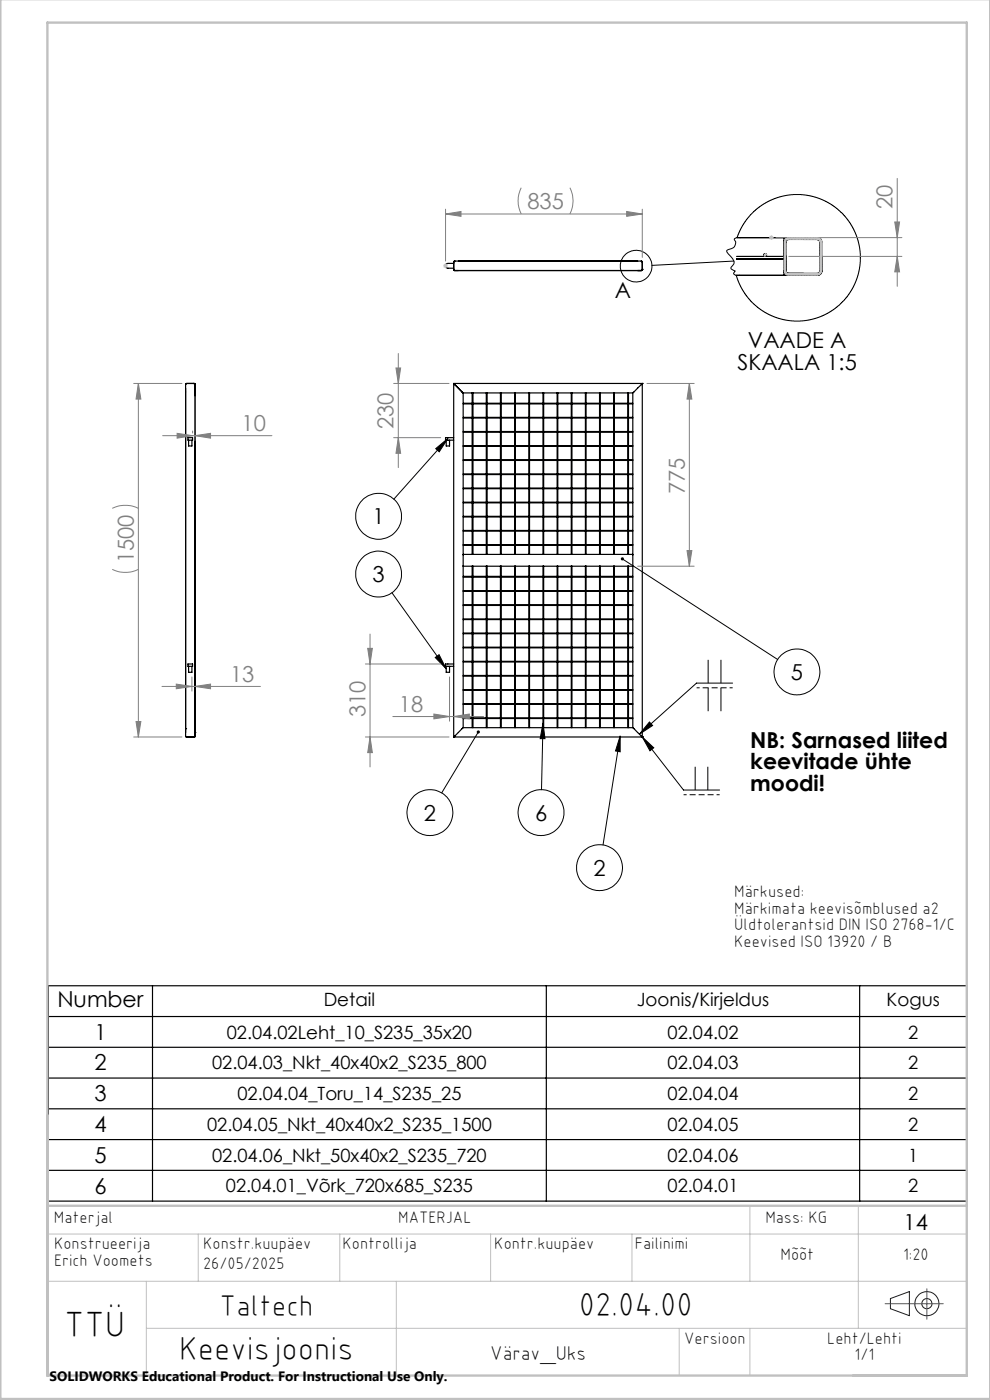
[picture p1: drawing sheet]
<svg xmlns="http://www.w3.org/2000/svg" width="210mm" height="297mm" viewBox="0 0 210 297" stroke-linecap="round" stroke-linejoin="round" font-family="sans-serif">
<g fill="none" stroke="#000" stroke-width=".25">
<path d="M96.2 55.9h-1.2a.51 .51 0 0 0-.5 .5 .51 .51 0 0 0 .5 .5h1.2M136.2 57.1v-1.6l-.1-.1h-39.7l-.2 .2v1.6l.2 .2h39.6M136.2 57.1l-.2 .3M136.2 57.1h.1M156.2 55h10.1M156.2 54.4h10.1M156.4 50.4h17a.85 .85 0 0 1 .9 .9v6.2a.9 .9 0 0 1-.9 .9h-17.2M162 54.1h.1M162.6 54.1h.1M166.3 50.4v8M166.3 57.5a.97 .97 0 0 0 .9 .9M166.6 50.6l.6-.2a.9 .9 0 0 0-.9 .9z"/>
<path d="M173.3 50.8h-6a.6 .6 0 0 0-.6 .6v6a.6 .6 0 0 0 .6 .6h6a.6 .6 0 0 0 .6-.6v-6M173.3 50.8l.4 .1 .2 .5M173.3 50.8a.6 .6 0 0 1 .6 .6M39.4 81.6v74.6l.2 .1M39.6 81.3l-.2 .3M39.6 81.3h1.5M39.9 92.8h1v.6h-1zM40 93.4v1.2h.7v-1.2M41.1 81.3l.2 .2v74.7l-.2 .1M41.1 81.3h.1M94.7 93.4v1.2h.7v-1.2M96.2 81.3l1.8 1.8"/>
<path d="M96.2 92.8h-1.7v.6h1.7M96.2 81.3v75M96.2 81.3h40M98 83.1l.2 .3M98.2 97.7h36M98.2 97.5h36M98.2 94.7h36M98.2 94.5h36M98.2 91.7h36M98.2 91.5h36M98.2 88.7h36M98.2 88.5h36"/>
<path d="M98.2 85.7h36M98.2 85.5h36M98.2 83.4v34.2M98.2 83.4h36v34.2M100.2 85.5v-2.1h.1v2.1M100.2 85.7v2.8M100.2 88.7v2.8M100.2 91.7v2.8M100.2 94.7v2.8M100.2 97.7v2.8M100.3 85.7v2.8M100.3 88.7v2.8"/>
<path d="M100.3 91.7v2.8M100.3 94.7v2.8M100.3 97.7v2.8M103.2 85.5v-2.1h.1v2.1M103.2 85.7v2.8M103.2 88.7v2.8M103.2 91.7v2.8M103.2 94.7v2.8M103.2 97.7v2.8M103.3 85.7v2.8M103.3 88.7v2.8M103.3 91.7v2.8"/>
<path d="M103.3 94.7v2.8M103.3 97.7v2.8M106.2 85.5v-2.1h.1v2.1M106.2 85.7v2.8M106.2 88.7v2.8M106.2 91.7v2.8M106.2 94.7v2.8M106.2 97.7v2.8M106.3 85.7v2.8M106.3 88.7v2.8M106.3 91.7v2.8M106.3 94.7v2.8"/>
<path d="M106.3 97.7v2.8M109.2 85.5v-2.1h.1v2.1M109.2 85.7v2.8M109.2 88.7v2.8M109.2 91.7v2.8M109.2 94.7v2.8M109.2 97.7v2.8M109.3 85.7v2.8M109.3 88.7v2.8M109.3 91.7v2.8M109.3 94.7v2.8M109.3 97.7v2.8"/>
<path d="M112.2 85.5v-2.1h.1v2.1M112.2 85.7v2.8M112.2 88.7v2.8M112.2 91.7v2.8M112.2 94.7v2.8M112.2 97.7v2.8M112.3 85.7v2.8M112.3 88.7v2.8M112.3 91.7v2.8M112.3 94.7v2.8M112.3 97.7v2.8M115.2 85.5v-2.1h.1v2.1"/>
<path d="M115.2 85.7v2.8M115.2 88.7v2.8M115.2 91.7v2.8M115.2 94.7v2.8M115.2 97.7v2.8M115.3 85.7v2.8M115.3 88.7v2.8M115.3 91.7v2.8M115.3 94.7v2.8M115.3 97.7v2.8M118.2 85.5v-2.1h.1v2.1M118.2 85.7v2.8"/>
<path d="M118.2 88.7v2.8M118.2 91.7v2.8M118.2 94.7v2.8M118.2 97.7v2.8M118.3 85.7v2.8M118.3 88.7v2.8M118.3 91.7v2.8M118.3 94.7v2.8M118.3 97.7v2.8M121.2 85.5v-2.1h.1v2.1M121.2 85.7v2.8M121.2 88.7v2.8"/>
<path d="M121.2 91.7v2.8M121.2 94.7v2.8M121.2 97.7v2.8M121.3 85.7v2.8M121.3 88.7v2.8M121.3 91.7v2.8M121.3 94.7v2.8M121.3 97.7v2.8M124.2 85.5v-2.1h.1v2.1M124.2 85.7v2.8M124.2 88.7v2.8M124.2 91.7v2.8"/>
<path d="M124.2 94.7v2.8M124.2 97.7v2.8M124.3 85.7v2.8M124.3 88.7v2.8M124.3 91.7v2.8M124.3 94.7v2.8M124.3 97.7v2.8M127.2 85.5v-2.1h.1v2.1M127.2 85.7v2.8M127.2 88.7v2.8M127.2 91.7v2.8M127.2 94.7v2.8"/>
<path d="M127.2 97.7v2.8M127.3 85.7v2.8M127.3 88.7v2.8M127.3 91.7v2.8M127.3 94.7v2.8M127.3 97.7v2.8M130.2 85.5v-2.1h.1v2.1M130.2 85.7v2.8M130.2 88.7v2.8M130.2 91.7v2.8M130.2 94.7v2.8M130.2 97.7v2.8"/>
<path d="M130.3 85.7v2.8M130.3 88.7v2.8M130.3 91.7v2.8M130.3 94.7v2.8M130.3 97.7v2.8M133.2 85.5v-2.1h.1v2.1M133.2 85.7v2.8M133.2 88.7v2.8M133.2 91.7v2.8M133.2 94.7v2.8M133.2 97.7v2.8M133.3 85.7v2.8"/>
<path d="M133.3 88.7v2.8M133.3 91.7v2.8M133.3 94.7v2.8M133.3 97.7v2.8M136.2 81.3l-1.9 2M136.2 81.3h.1M136.2 81.3v.1M136.2 81.3v75M98.2 117.6v2.5M98.2 115.7h36M98.2 115.5h36M98.2 112.7h36"/>
<path d="M98.2 112.5h36M98.2 109.7h36M98.2 109.5h36M98.2 106.7h36M98.2 106.5h36M98.2 103.7h36M98.2 103.5h36M98.2 100.7h36M98.2 100.5h36M98.2 117.6h36M100.2 100.7v2.8M100.2 103.7v2.8"/>
<path d="M100.2 106.7v2.8M100.2 109.7v2.8M100.2 112.7v2.8M100.2 115.7v1.9M100.3 100.7v2.8M100.3 103.7v2.8M100.3 106.7v2.8M100.3 109.7v2.8M100.3 112.7v2.8M100.3 115.7v1.9M103.2 100.7v2.8M103.2 103.7v2.8"/>
<path d="M103.2 106.7v2.8M103.2 109.7v2.8M103.2 112.7v2.8M103.2 115.7v1.9M103.3 100.7v2.8M103.3 103.7v2.8M103.3 106.7v2.8M103.3 109.7v2.8M103.3 112.7v2.8M103.3 115.7v1.9M106.2 100.7v2.8M106.2 103.7v2.8"/>
<path d="M106.2 106.7v2.8M106.2 109.7v2.8M106.2 112.7v2.8M106.2 115.7v1.9M106.3 100.7v2.8M106.3 103.7v2.8M106.3 106.7v2.8M106.3 109.7v2.8M106.3 112.7v2.8M106.3 115.7v1.9M109.2 100.7v2.8M109.2 103.7v2.8"/>
<path d="M109.2 106.7v2.8M109.2 109.7v2.8M109.2 112.7v2.8M109.2 115.7v1.9M109.3 100.7v2.8M109.3 103.7v2.8M109.3 106.7v2.8M109.3 109.7v2.8M109.3 112.7v2.8M109.3 115.7v1.9M112.2 100.7v2.8M112.2 103.7v2.8"/>
<path d="M112.2 106.7v2.8M112.2 109.7v2.8M112.2 112.7v2.8M112.2 115.7v1.9M112.3 100.7v2.8M112.3 103.7v2.8M112.3 106.7v2.8M112.3 109.7v2.8M112.3 112.7v2.8M112.3 115.7v1.9M115.2 100.7v2.8M115.2 103.7v2.8"/>
<path d="M115.2 106.7v2.8M115.2 109.7v2.8M115.2 112.7v2.8M115.2 115.7v1.9M115.3 100.7v2.8M115.3 103.7v2.8M115.3 106.7v2.8M115.3 109.7v2.8M115.3 112.7v2.8M115.3 115.7v1.9M118.2 100.7v2.8M118.2 103.7v2.8"/>
<path d="M118.2 106.7v2.8M118.2 109.7v2.8M118.2 112.7v2.8M118.2 115.7v1.9M118.3 100.7v2.8M118.3 103.7v2.8M118.3 106.7v2.8M118.3 109.7v2.8M118.3 112.7v2.8M118.3 115.7v1.9M121.2 100.7v2.8M121.2 103.7v2.8"/>
<path d="M121.2 106.7v2.8M121.2 109.7v2.8M121.2 112.7v2.8M121.2 115.7v1.9M121.3 100.7v2.8M121.3 103.7v2.8M121.3 106.7v2.8M121.3 109.7v2.8M121.3 112.7v2.8M121.3 115.7v1.9M124.2 100.7v2.8M124.2 103.7v2.8"/>
<path d="M124.2 106.7v2.8M124.2 109.7v2.8M124.2 112.7v2.8M124.2 115.7v1.9M124.3 100.7v2.8M124.3 103.7v2.8M124.3 106.7v2.8M124.3 109.7v2.8M124.3 112.7v2.8M124.3 115.7v1.9M127.2 100.7v2.8M127.2 103.7v2.8"/>
<path d="M127.2 106.7v2.8M127.2 109.7v2.8M127.2 112.7v2.8M127.2 115.7v1.9M127.3 100.7v2.8M127.3 103.7v2.8M127.3 106.7v2.8M127.3 109.7v2.8M127.3 112.7v2.8M127.3 115.7v1.9M130.2 100.7v2.8M130.2 103.7v2.8"/>
<path d="M130.2 106.7v2.8M130.2 109.7v2.8M130.2 112.7v2.8M130.2 115.7v1.9M130.3 100.7v2.8M130.3 103.7v2.8M130.3 106.7v2.8M130.3 109.7v2.8M130.3 112.7v2.8M130.3 115.7v1.9M133.2 100.7v2.8M133.2 103.7v2.8"/>
<path d="M133.2 106.7v2.8M133.2 109.7v2.8M133.2 112.7v2.8M133.2 115.7v1.9M133.3 100.7v2.8M133.3 103.7v2.8M133.3 106.7v2.8M133.3 109.7v2.8M133.3 112.7v2.8M133.3 115.7v1.9M134.2 117.6v2.5M98.2 137.4h36"/>
<path d="M98.2 137.3h36M98.2 134.4h36M98.2 134.3h36M98.2 131.4h36M98.2 131.3h36M98.2 128.4h36M98.2 128.3h36M98.2 125.4h36M98.2 125.3h36M98.2 122.4h36M98.2 122.3h36M98.2 120.1v34.3h36v-34.3"/>
<path d="M98.2 120.1h36M100.2 122.3v-2.2h.1v2.2M100.2 122.4v2.9M100.2 125.4v2.9M100.2 128.4v2.9M100.2 131.4v2.9M100.2 134.4v2.9M100.2 137.4v2.9M100.3 122.4v2.9M100.3 125.4v2.9M100.3 128.4v2.9M100.3 131.4v2.9"/>
<path d="M100.3 134.4v2.9M100.3 137.4v2.9M103.2 122.3v-2.2h.1v2.2M103.2 122.4v2.9M103.2 125.4v2.9M103.2 128.4v2.9M103.2 131.4v2.9M103.2 134.4v2.9M103.2 137.4v2.9M103.3 122.4v2.9M103.3 125.4v2.9M103.3 128.4v2.9"/>
<path d="M103.3 131.4v2.9M103.3 134.4v2.9M103.3 137.4v2.9M106.2 122.3v-2.2h.1v2.2M106.2 122.4v2.9M106.2 125.4v2.9M106.2 128.4v2.9M106.2 131.4v2.9M106.2 134.4v2.9M106.2 137.4v2.9M106.3 122.4v2.9M106.3 125.4v2.9"/>
<path d="M106.3 128.4v2.9M106.3 131.4v2.9M106.3 134.4v2.9M106.3 137.4v2.9M109.2 122.3v-2.2h.1v2.2M109.2 122.4v2.9M109.2 125.4v2.9M109.2 128.4v2.9M109.2 131.4v2.9M109.2 134.4v2.9M109.2 137.4v2.9M109.3 122.4v2.9"/>
<path d="M109.3 125.4v2.9M109.3 128.4v2.9M109.3 131.4v2.9M109.3 134.4v2.9M109.3 137.4v2.9M112.2 122.3v-2.2h.1v2.2M112.2 122.4v2.9M112.2 125.4v2.9M112.2 128.4v2.9M112.2 131.4v2.9M112.2 134.4v2.9M112.2 137.4v2.9"/>
<path d="M112.3 122.4v2.9M112.3 125.4v2.9M112.3 128.4v2.9M112.3 131.4v2.9M112.3 134.4v2.9M112.3 137.4v2.9M115.2 122.3v-2.2h.1v2.2M115.2 122.4v2.9M115.2 125.4v2.9M115.2 128.4v2.9M115.2 131.4v2.9M115.2 134.4v2.9"/>
<path d="M115.2 137.4v2.9M115.3 122.4v2.9M115.3 125.4v2.9M115.3 128.4v2.9M115.3 131.4v2.9M115.3 134.4v2.9M115.3 137.4v2.9M118.2 122.3v-2.2h.1v2.2M118.2 122.4v2.9M118.2 125.4v2.9M118.2 128.4v2.9M118.2 131.4v2.9"/>
<path d="M118.2 134.4v2.9M118.2 137.4v2.9M118.3 122.4v2.9M118.3 125.4v2.9M118.3 128.4v2.9M118.3 131.4v2.9M118.3 134.4v2.9M118.3 137.4v2.9M121.2 122.3v-2.2h.1v2.2M121.2 122.4v2.9M121.2 125.4v2.9M121.2 128.4v2.9"/>
<path d="M121.2 131.4v2.9M121.2 134.4v2.9M121.2 137.4v2.9M121.3 122.4v2.9M121.3 125.4v2.9M121.3 128.4v2.9M121.3 131.4v2.9M121.3 134.4v2.9M121.3 137.4v2.9M124.2 122.3v-2.2h.1v2.2M124.2 122.4v2.9M124.2 125.4v2.9"/>
<path d="M124.2 128.4v2.9M124.2 131.4v2.9M124.2 134.4v2.9M124.2 137.4v2.9M124.3 122.4v2.9M124.3 125.4v2.9M124.3 128.4v2.9M124.3 131.4v2.9M124.3 134.4v2.9M124.3 137.4v2.9M127.2 122.3v-2.2h.1v2.2M127.2 122.4v2.9"/>
<path d="M127.2 125.4v2.9M127.2 128.4v2.9M127.2 131.4v2.9M127.2 134.4v2.9M127.2 137.4v2.9M127.3 122.4v2.9M127.3 125.4v2.9M127.3 128.4v2.9M127.3 131.4v2.9M127.3 134.4v2.9M127.3 137.4v2.9M130.2 122.3v-2.2h.1v2.2"/>
<path d="M130.2 122.4v2.9M130.2 125.4v2.9M130.2 128.4v2.9M130.2 131.4v2.9M130.2 134.4v2.9M130.2 137.4v2.9M130.3 122.4v2.9M130.3 125.4v2.9M130.3 128.4v2.9M130.3 131.4v2.9M130.3 134.4v2.9M130.3 137.4v2.9"/>
<path d="M133.2 122.3v-2.2h.1v2.2M133.2 122.4v2.9M133.2 125.4v2.9M133.2 128.4v2.9M133.2 131.4v2.9M133.2 134.4v2.9M133.2 137.4v2.9M133.3 122.4v2.9M133.3 125.4v2.9M133.3 128.4v2.9M133.3 131.4v2.9M133.3 134.4v2.9"/>
<path d="M133.3 137.4v2.9M39.4 154.6h.1M39.4 156.3h.2M39.6 156.3h1.5M39.9 140.9h1v.5h-1zM40 141.4v1.2h.7v-1.2M41.1 156.3h.1M41.3 156.3h-.2M41.3 155.4h.1M94.7 141.4v1.2h.7v-1.2M96.2 156.3h.1M96.2 140.9h-1.7v.5h1.7"/>
<path d="M96.2 156.3h40M96.3 156.3h-.1M98.2 154.4l-2 1.9M98.2 152.4h36M98.2 152.3h36M98.2 149.4h36M98.2 149.3h36M98.2 146.4h36M98.2 146.3h36M98.2 143.4h36M98.2 143.3h36M98.2 140.4h36"/>
<path d="M98.2 140.3h36M100.2 140.4v2.9M100.2 143.4v2.9M100.2 146.4v2.9M100.2 149.4v2.9M100.2 152.4v2M100.3 140.4v2.9M100.3 143.4v2.9M100.3 146.4v2.9M100.3 149.4v2.9M100.3 152.4v2M103.2 140.4v2.9"/>
<path d="M103.2 143.4v2.9M103.2 146.4v2.9M103.2 149.4v2.9M103.2 152.4v2M103.3 140.4v2.9M103.3 143.4v2.9M103.3 146.4v2.9M103.3 149.4v2.9M103.3 152.4v2M106.2 140.4v2.9M106.2 143.4v2.9M106.2 146.4v2.9"/>
<path d="M106.2 149.4v2.9M106.2 152.4v2M106.3 140.4v2.9M106.3 143.4v2.9M106.3 146.4v2.9M106.3 149.4v2.9M106.3 152.4v2M109.2 140.4v2.9M109.2 143.4v2.9M109.2 146.4v2.9M109.2 149.4v2.9M109.2 152.4v2"/>
<path d="M109.3 140.4v2.9M109.3 143.4v2.9M109.3 146.4v2.9M109.3 149.4v2.9M109.3 152.4v2M112.2 140.4v2.9M112.2 143.4v2.9M112.2 146.4v2.9M112.2 149.4v2.9M112.2 152.4v2M112.3 140.4v2.9M112.3 143.4v2.9"/>
<path d="M112.3 146.4v2.9M112.3 149.4v2.9M112.3 152.4v2M115.2 140.4v2.9M115.2 143.4v2.9M115.2 146.4v2.9M115.2 149.4v2.9M115.2 152.4v2M115.3 140.4v2.9M115.3 143.4v2.9M115.3 146.4v2.9M115.3 149.4v2.9"/>
<path d="M115.3 152.4v2M118.2 140.4v2.9M118.2 143.4v2.9M118.2 146.4v2.9M118.2 149.4v2.9M118.2 152.4v2M118.3 140.4v2.9M118.3 143.4v2.9M118.3 146.4v2.9M118.3 149.4v2.9M118.3 152.4v2M121.2 140.4v2.9"/>
<path d="M121.2 143.4v2.9M121.2 146.4v2.9M121.2 149.4v2.9M121.2 152.4v2M121.3 140.4v2.9M121.3 143.4v2.9M121.3 146.4v2.9M121.3 149.4v2.9M121.3 152.4v2M124.2 140.4v2.9M124.2 143.4v2.9M124.2 146.4v2.9"/>
<path d="M124.2 149.4v2.9M124.2 152.4v2M124.3 140.4v2.9M124.3 143.4v2.9M124.3 146.4v2.9M124.3 149.4v2.9M124.3 152.4v2M127.2 140.4v2.9M127.2 143.4v2.9M127.2 146.4v2.9M127.2 149.4v2.9M127.2 152.4v2"/>
<path d="M127.3 140.4v2.9M127.3 143.4v2.9M127.3 146.4v2.9M127.3 149.4v2.9M127.3 152.4v2M130.2 140.4v2.9M130.2 143.4v2.9M130.2 146.4v2.9M130.2 149.4v2.9M130.2 152.4v2M130.3 140.4v2.9M130.3 143.4v2.9"/>
<path d="M130.3 146.4v2.9M130.3 149.4v2.9M130.3 152.4v2M133.2 140.4v2.9M133.2 143.4v2.9M133.2 146.4v2.9M133.2 149.4v2.9M133.2 152.4v2M133.3 140.4v2.9M133.3 143.4v2.9M133.3 146.4v2.9M133.3 149.4v2.9"/>
<path d="M133.3 152.4v2M134.3 154.4l1.9 1.9M136.2 156.3h.1M10.3 209.1h194.8v45.7h-194.8zM10.3 215.6h194.8M32.3 209.1v45.7M115.9 209.1v45.7M182.4 209.1v45.7M10.3 222.2h194.8M10.3 228.7h194.8M10.3 235.2h194.8M10.3 241.8h194.8"/>
<path d="M10.3 248.3h194.8"/>
<circle cx="162.3" cy="54.1" r=".31"/>
</g>
<g fill="none" stroke="#000" stroke-width=".21">
<path d="M155.7 55.4l-17.4 .9M159.1 45.7l1.8-1.7 2.3-1.4 2.3-.9 2-.4h2.4l2 .3 2.1 .6 2.1 1 1.7 1.3 1.6 1.6 1.3 1.9 1.1 2.3 .6 2.5 .1 2.8-.3 2-.6 1.9-.8 1.8-1.4 2-1.4 1.5-1.7 1.2-2.2 1.2-2.2 .6-2.1 .3h-1.9l-2.1-.4-2.1-.7-1.5-.8-1.9-1.3-1.2-1.2-1.2-1.5-1.1-2.1-.6-1.7-.6-.3v-.2l.4-.4-.9-.5-.1-.2a1.41 1.41 0 0 0 .4-1.9l-1.1-1.3a.48 .48 0 0 1 0-.6 .48 .48 0 0 1 .5-.2 1.28 1.28 0 0 0 1-2l.6-.4 .9-2.1zM162.5 53.9l-.4 .4M166.7 54.2l-.4 .4M170.5 50.4l-.4 .4M92.4 95.2l2.6-2.2-1.8 2.8zM95 93l-11.5 12.9M132 118.6l33 21.3M83.1 125.8l11.6 16.1M92.3 139.5l.8-.6 1.6 3zM150.2 140v4.9M152.9 140v4.9"/>
<path d="M101.5 155.3l-7.8 12.9M115.2 153.4l.4 3.3h-1zM115.2 153.4l-.3 14.1M131.6 156.1v3.4l-1-.2zM131.6 156.1l-3.7 23.1M136.2 156.3l2.5 2.3-.8 .7zM136.2 156.3l8.8 11.3h7.6M137.8 153.2l.6 .7-2.8 1.8zM150.2 145.9v5M152.9 145.9v5M155.4 144.9h-7.7l-12.1 10.8M147.5 162.7v4.9"/>
<path d="M150.1 162.7v4.9"/>
<circle cx="134.9" cy="56.5" r="3.4"/>
<circle cx="80.3" cy="109.5" r="4.9"/>
<circle cx="80.3" cy="121.8" r="4.9"/>
<circle cx="169" cy="142.5" r="4.9"/>
<circle cx="91.2" cy="172.4" r="4.9"/>
<circle cx="114.8" cy="172.4" r="4.9"/>
<circle cx="127.2" cy="184.1" r="4.9"/>
</g>
<g fill="none" stroke="#808080" stroke-width=".21">
<path d="M110.6 39.8a6.1 6.1 0 0 0 0 5.6M120.9 39.8a6.1 6.1 0 0 1 0 5.6M190.3 37.8v22.9M94.5 45.4l3.3-.5v1zM94.5 44.4v11M94.5 45.4h41.7M132.9 44.9l3.3 .5-3.3 .5zM136.2 44.4v10.2M164.6 50.4h26.7M167.3 54.4h24M189.8 47.1h1l-.5 3.3zM190.3 54.4l.5 3.3h-1z"/>
<path d="M84 78.1h1l-.5 3.2zM84.5 75v24.2M28.4 81.3h10.2M29.4 81.3l.5 3.4h-1zM29.4 81.3v75M34.5 92.4h23.2M37.6 91.9l3.3 .5-3.3 .6zM40.9 91.4v.5M41.3 92.4l3.4-.5v1.1zM41.3 84.1v9.3M83.5 81.3h11.7M83.5 92.8h10"/>
<path d="M84.5 92.8l.5 3.4h-1zM137.2 81.3h10M146.2 81.3l.6 3.4h-1.1zM146.2 81.3v38.8M23.8 107.8a6.4 6.4 0 0 1 5.6 0M145.7 116.8h1.1l-.6 3.3zM23.8 120.8a6.4 6.4 0 0 0 5.6 0M78 137.5h1l-.5 3.4zM78.5 134.5v28.2M135.3 120.1h11.9M28.4 156.3h10.2M28.9 153.1h1l-.5 3.2z"/>
<path d="M34.4 145.6h20.8M37.4 145.1l3.3 .5-3.3 .5zM40.7 143.6v3M41.3 145.6l3.4-.5v1zM77.5 156.3h17.7M77.5 140.9h16M78.5 156.3l.5 3.4h-1zM83.3 152h19.3M92 151.5l3.4 .5-3.4 .5zM95.4 143.6v9.4M96.2 152l3.4-.5v1z"/>
</g>
<g fill="none" stroke="#191924" stroke-width=".21">
<path d="M188.9 275.5l4-1.5v5.1l-4-1.5z"/>
<circle cx="196.6" cy="276.6" r="1.07"/>
<circle cx="196.6" cy="276.6" r="2.55"/>
</g>
<g fill="none" stroke="#c0c0c0" stroke-width=".21">
<path d="M94 56.4h1M94.2 56l.7 .8M94.5 55.9v1M94.9 56l-.7 .8M162.4 53.8l-.4 .3M162.5 53.9l-.4 .4M162.6 54l-.4 .4M163.1 50.4h1M163.3 50.1l.7 .7M163.6 49.9v1M164 50.1l-.7 .7M166.7 51.2l-.4 .4"/>
<path d="M166.7 51.5l-.4 .4M166.7 51.7l-.4 .4M166.7 51.9l-.4 .4M166.7 52.1l-.4 .5M166.7 52.4l-.4 .4M166.7 52.6l-.4 .4M166.7 52.8l-.4 .4M166.7 53.1l-.4 .3M166.7 53.3l-.4 .4M166.7 53.5l-.4 .4M166.7 53.7l-.4 .4M166.7 53.9l-.4 .5"/>
<path d="M166.7 54.2l-.4 .4M166.7 54.4l-.4 .4M166.7 54.6l-.4 .4M166.7 54.9l-.4 .3M166.7 55.1l-.4 .4M166.7 55.3l-.4 .4M166.7 55.5l-.4 .4M166.7 55.7l-.4 .4M166.7 55.9l-.4 .5M166.7 56.2l-.4 .4M166.7 56.4l-.4 .4M166.7 56.7l-.4 .3"/>
<path d="M166.7 56.9l-.4 .4M166.7 57.1l-.4 .4M166.7 57.3l-.4 .4M166.7 57.5l-.3 .4M166.8 50.5l-.4 .3M166.8 57.7l-.3 .3M166.9 57.8l-.4 .3M167 57.9l-.3 .3M167.1 50.4l-.8 .8M167.1 58l-.3 .3M167.3 50.4l-1 1M167.4 58l-.4 .4"/>
<path d="M167.5 50.4l-.4 .4M167.6 58l-.4 .4M167.8 50.4l-.4 .4M167.8 58l-.4 .4M168 50.4l-.4 .4M168 58l-.4 .4M168.2 50.4l-.4 .4M168.2 58l-.3 .4M168.5 50.4l-.4 .4M168.5 58l-.4 .4M168.7 50.4l-.4 .4M168.7 58l-.4 .4"/>
<path d="M168.9 50.4l-.4 .4M168.9 58l-.4 .4M169.1 50.4l-.4 .4M169.2 58l-.4 .4M169.3 50.4l-.4 .4M169.4 58l-.4 .4M169.6 50.4l-.4 .4M169.6 58l-.4 .4M169.8 50.4l-.4 .4M169.8 58l-.4 .4M170 50.4l-.4 .4M170 58l-.3 .4"/>
<path d="M170.3 50.4l-.5 .4M170.3 58l-.4 .4M170.5 50.4l-.4 .4M170.5 58l-.4 .4M170.7 50.4l-.4 .4M170.7 58l-.4 .4M170.9 50.4l-.4 .4M171 58l-.5 .4M171.1 50.4l-.4 .4M171.2 58l-.4 .4M171.4 50.4l-.4 .4M171.4 58l-.4 .4"/>
<path d="M171.6 50.4l-.4 .4M171.6 58l-.4 .4M171.8 50.4l-.4 .4M171.8 58l-.4 .4M172 50.4l-.4 .4M172.1 58l-.4 .4M172.3 50.4l-.4 .4M172.3 58l-.4 .4M172.5 50.4l-.4 .4M172.5 58l-.4 .4M172.7 50.4l-.4 .4M172.8 58l-.5 .4"/>
<path d="M172.9 50.4l-.4 .4M173 58l-.4 .4M173.2 50.4l-.4 .4M173.2 58l-.4 .4M173.4 50.4l-.4 .4M173.4 58l-.4 .4M173.6 50.4l-.4 .4M173.8 50.5l-.4 .3M173.9 50.5l-.3 .4M174 50.7l-.3 .3M174.1 50.8l-.3 .3M174.2 50.9l-.3 .4"/>
<path d="M174.2 57.9l-.4 .4M174.3 51.1l-.4 .4M174.3 51.3l-.4 .4M174.3 51.5l-.4 .4M174.3 51.7l-.4 .4M174.3 52l-.4 .3M174.3 52.2l-.4 .4M174.3 52.4l-.4 .4M174.3 52.6l-.4 .4M174.3 52.8l-.4 .5M174.3 53.1l-.4 .4M174.3 53.3l-.4 .4"/>
<path d="M174.3 53.5l-.4 .4M174.3 53.8l-.4 .3M174.3 54l-.4 .4M174.3 54.2l-.4 .4M174.3 54.4l-.4 .4M174.3 54.6l-.4 .5M174.3 54.9l-.4 .4M174.3 55.1l-.4 .4M174.3 55.3l-.4 .4M174.3 55.6l-.4 .3M174.3 55.8l-.4 .4M174.3 56l-.4 .4"/>
<path d="M174.3 56.2l-.4 .4M174.3 56.4l-.4 .4M174.3 56.7l-.4 .4M174.3 56.9l-.4 .4M174.3 57.1l-.4 .4M174.3 57.4l-1.1 1M174.3 57.6l-.8 .8M159.1 255.8v16M182.1 255.8v26M10.1 271.8h195M10.1 261.8h195M31 271.8v20"/>
<path d="M42.1 261.8v10M72.1 261.8v10M84.1 271.8v20M104.1 261.8v10M134.1 261.8v10M31 281.8h174.1M144.1 281.8v10M159.1 281.8v10"/>
</g>
<path d="M155.4 145.9h-7.6M152.6 168.6h-7.6" fill="none" stroke="#000" stroke-width=".21" stroke-dasharray="1.3 .6" stroke-dashoffset=".6" stroke-linecap="butt"/>
<path d="M.1 -.1v296.9h209.9v-296.9M10.1 255.8h195M10.1 291.8h195v-287h-195v287.1" fill="none" stroke="#c0c0c0" stroke-width=".5"/>
<path d="M187.7 276.6h12.4M196.6 273.4v6.5" fill="none" stroke="#00f" stroke-width=".21"/>
<path d="M131.9 118.2l-.2 .2 .3 .2-.3-.2a.35 .35 0 0 0 .3 .5 .35 .35 0 0 0 .4-.4 .35 .35 0 0 0-.5-.3zM131.6 156.1v3.4l-1-.2zM115.2 153.4l.4 3.3h-1zM101.2 155.1a.34 .34 0 0 0 .1 .5 .34 .34 0 0 0 .5-.1 .34 .34 0 0 0-.2-.5l-.1 .3 .1-.3-.1-.1zM92.3 139.5l.8-.6 1.6 3zM92.4 95.2l2.6-2.2-1.8 2.8zM137.8 153.2l.6 .7-2.8 1.8zM136.2 156.3l2.5 2.3-.8 .7z" fill="#000"/>
<g fill="#808080">
<path d="M92 151.5l3.4 .5-3.4 .5zM96.2 152l3.4-.5v1z"/>
<path d="M37.4 145.1l3.3 .5-3.3 .5zM41.3 145.6l3.4-.5v1z"/>
<path d="M29.4 81.3l.5 3.4h-1zM28.9 153.1h1l-.5 3.2z"/>
<path d="M84.5 92.8l.5 3.4h-1zM84 78.1h1l-.5 3.2z"/>
<path d="M146.2 81.3l.6 3.4h-1.1zM145.7 116.8h1.1l-.6 3.3z"/>
<path d="M78 137.5h1l-.5 3.4zM78.5 156.3l.5 3.4h-1z"/>
<path d="M37.6 91.9l3.3 .5-3.3 .6zM41.3 92.4l3.4-.5v1.1z"/>
<path d="M189.8 47.1h1l-.5 3.3zM190.3 54.4l.5 3.3h-1z"/>
<path d="M94.5 45.4l3.3-.5v1zM132.9 44.9l3.3 .5-3.3 .5z"/>
</g>
<text font-size="7.8" x="13.6" y="283.5">TTÜ</text>
<g font-size="7.1">
<text x="122.8" y="279.1">02.04.00</text>
<text x="38" y="288.5">Keevisjoonis</text>
</g>
<text font-size="6.3" x="46.6" y="279.1">Taltech</text>
<g font-size="4.7" fill="#808080">
<text x="111.9" y="44.4">835</text>
<text x="189.3" y="44.3" transform="rotate(-90 189.3 44.3)">20</text>
<text x="51.2" y="91.4">10</text>
<text x="83.5" y="91.1" transform="rotate(-90 83.5 91.1)">230</text>
<text x="145.2" y="104.9" transform="rotate(-90 145.2 104.9)">775</text>
<text x="28.4" y="119.5" transform="rotate(-90 28.4 119.5)">1500</text>
<text x="48.8" y="144.6">13</text>
<text x="77.5" y="152.2" transform="rotate(-90 77.5 152.2)">310</text>
<text x="84.6" y="151">18</text>
</g>
<g font-size="4.7">
<text x="130.4" y="63.2">A</text>
<text x="158.6" y="73.9">VAADE A</text>
<text x="156.4" y="78.4">SKAALA 1:5</text>
<text x="79" y="111.2">1</text>
<text x="79" y="123.5">3</text>
<text x="167.8" y="144.2">5</text>
<text x="159.2" y="158.7">NB: Sarnased liited</text>
<text x="159.2" y="163.2">keevitade ühte</text>
<text x="159.2" y="167.8">moodi!</text>
<text x="89.9" y="174.1">2</text>
<text x="113.5" y="174.1">6</text>
<text x="125.9" y="185.7">2</text>
<text x="12.2" y="213.6">Number</text>
<text x="20" y="220.6">1</text>
<text x="20" y="227.1">2</text>
<text x="20" y="233.6">3</text>
<text x="20" y="240.1">4</text>
<text x="20" y="246.7">5</text>
<text x="20" y="253.2">6</text>
<text x="191.7" y="260.8">14</text>
</g>
<text font-size="4.2" x="104" y="288.5">Värav_Uks</text>
<g font-size="3.9">
<text x="68.7" y="213.5">Detail</text>
<text x="135.1" y="213.5">Joonis/Kirjeldus</text>
<text x="188.1" y="213.5">Kogus</text>
<text x="48.1" y="220.3">02.04.02Leht_10_S235_35x20</text>
<text x="141.6" y="220.3">02.04.02</text>
<text x="192.7" y="220.3">2</text>
<text x="45" y="226.9">02.04.03_Nkt_40x40x2_S235_800</text>
<text x="141.6" y="226.9">02.04.03</text>
<text x="192.7" y="226.9">2</text>
<text x="50.4" y="233.4">02.04.04_Toru_14_S235_25</text>
<text x="141.6" y="233.4">02.04.04</text>
<text x="192.7" y="233.4">2</text>
<text x="43.9" y="239.9">02.04.05_Nkt_40x40x2_S235_1500</text>
<text x="141.6" y="239.9">02.04.05</text>
<text x="192.7" y="239.9">2</text>
<text x="45" y="246.4">02.04.06_Nkt_50x40x2_S235_720</text>
<text x="141.6" y="246.4">02.04.06</text>
<text x="192.7" y="246.4">1</text>
<text x="47.9" y="253">02.04.01_Võrk_720x685_S235</text>
<text x="141.6" y="253">02.04.01</text>
<text x="192.7" y="253">2</text>
</g>
<g font-size="3.5">
<text x="155.8" y="190.3">Märkused:</text>
<text x="155.8" y="193.8">Märkimata keevisõmblused a2</text>
<text x="155.8" y="197.3">Üldtolerantsid DIN ISO 2768-1/C</text>
<text x="155.8" y="200.9">Keevised ISO 13920 / B</text>
<text x="11.5" y="259.4">Materjal</text>
<text x="84.5" y="259.4">MATERJAL</text>
<text x="162.3" y="259.4">Mass: KG</text>
<text x="11.5" y="265">Konstrueerija</text>
<text x="11.5" y="268.5">Erich Voomets</text>
<text x="43.1" y="269.3">26/05/2025</text>
<text x="43.1" y="265">Konstr.kuupäev</text>
<text x="72.7" y="265">Kontrollija</text>
<text x="104.9" y="265">Kontr.kuupäev</text>
<text x="134.7" y="265">Failinimi</text>
<text x="165.6" y="267.3">Mõõt</text>
<text x="191.6" y="267.3">1:20</text>
<text x="145.1" y="285.1">Versioon</text>
<text x="175.5" y="285.1">Leht/Lehti</text>
<text x="181.3" y="288.5">1/1</text>
</g>
<text font-size="2.9" x="10.5" y="292.9">SOLIDWORKS Educational Product. For Instructional Use Only.</text>
</svg>
